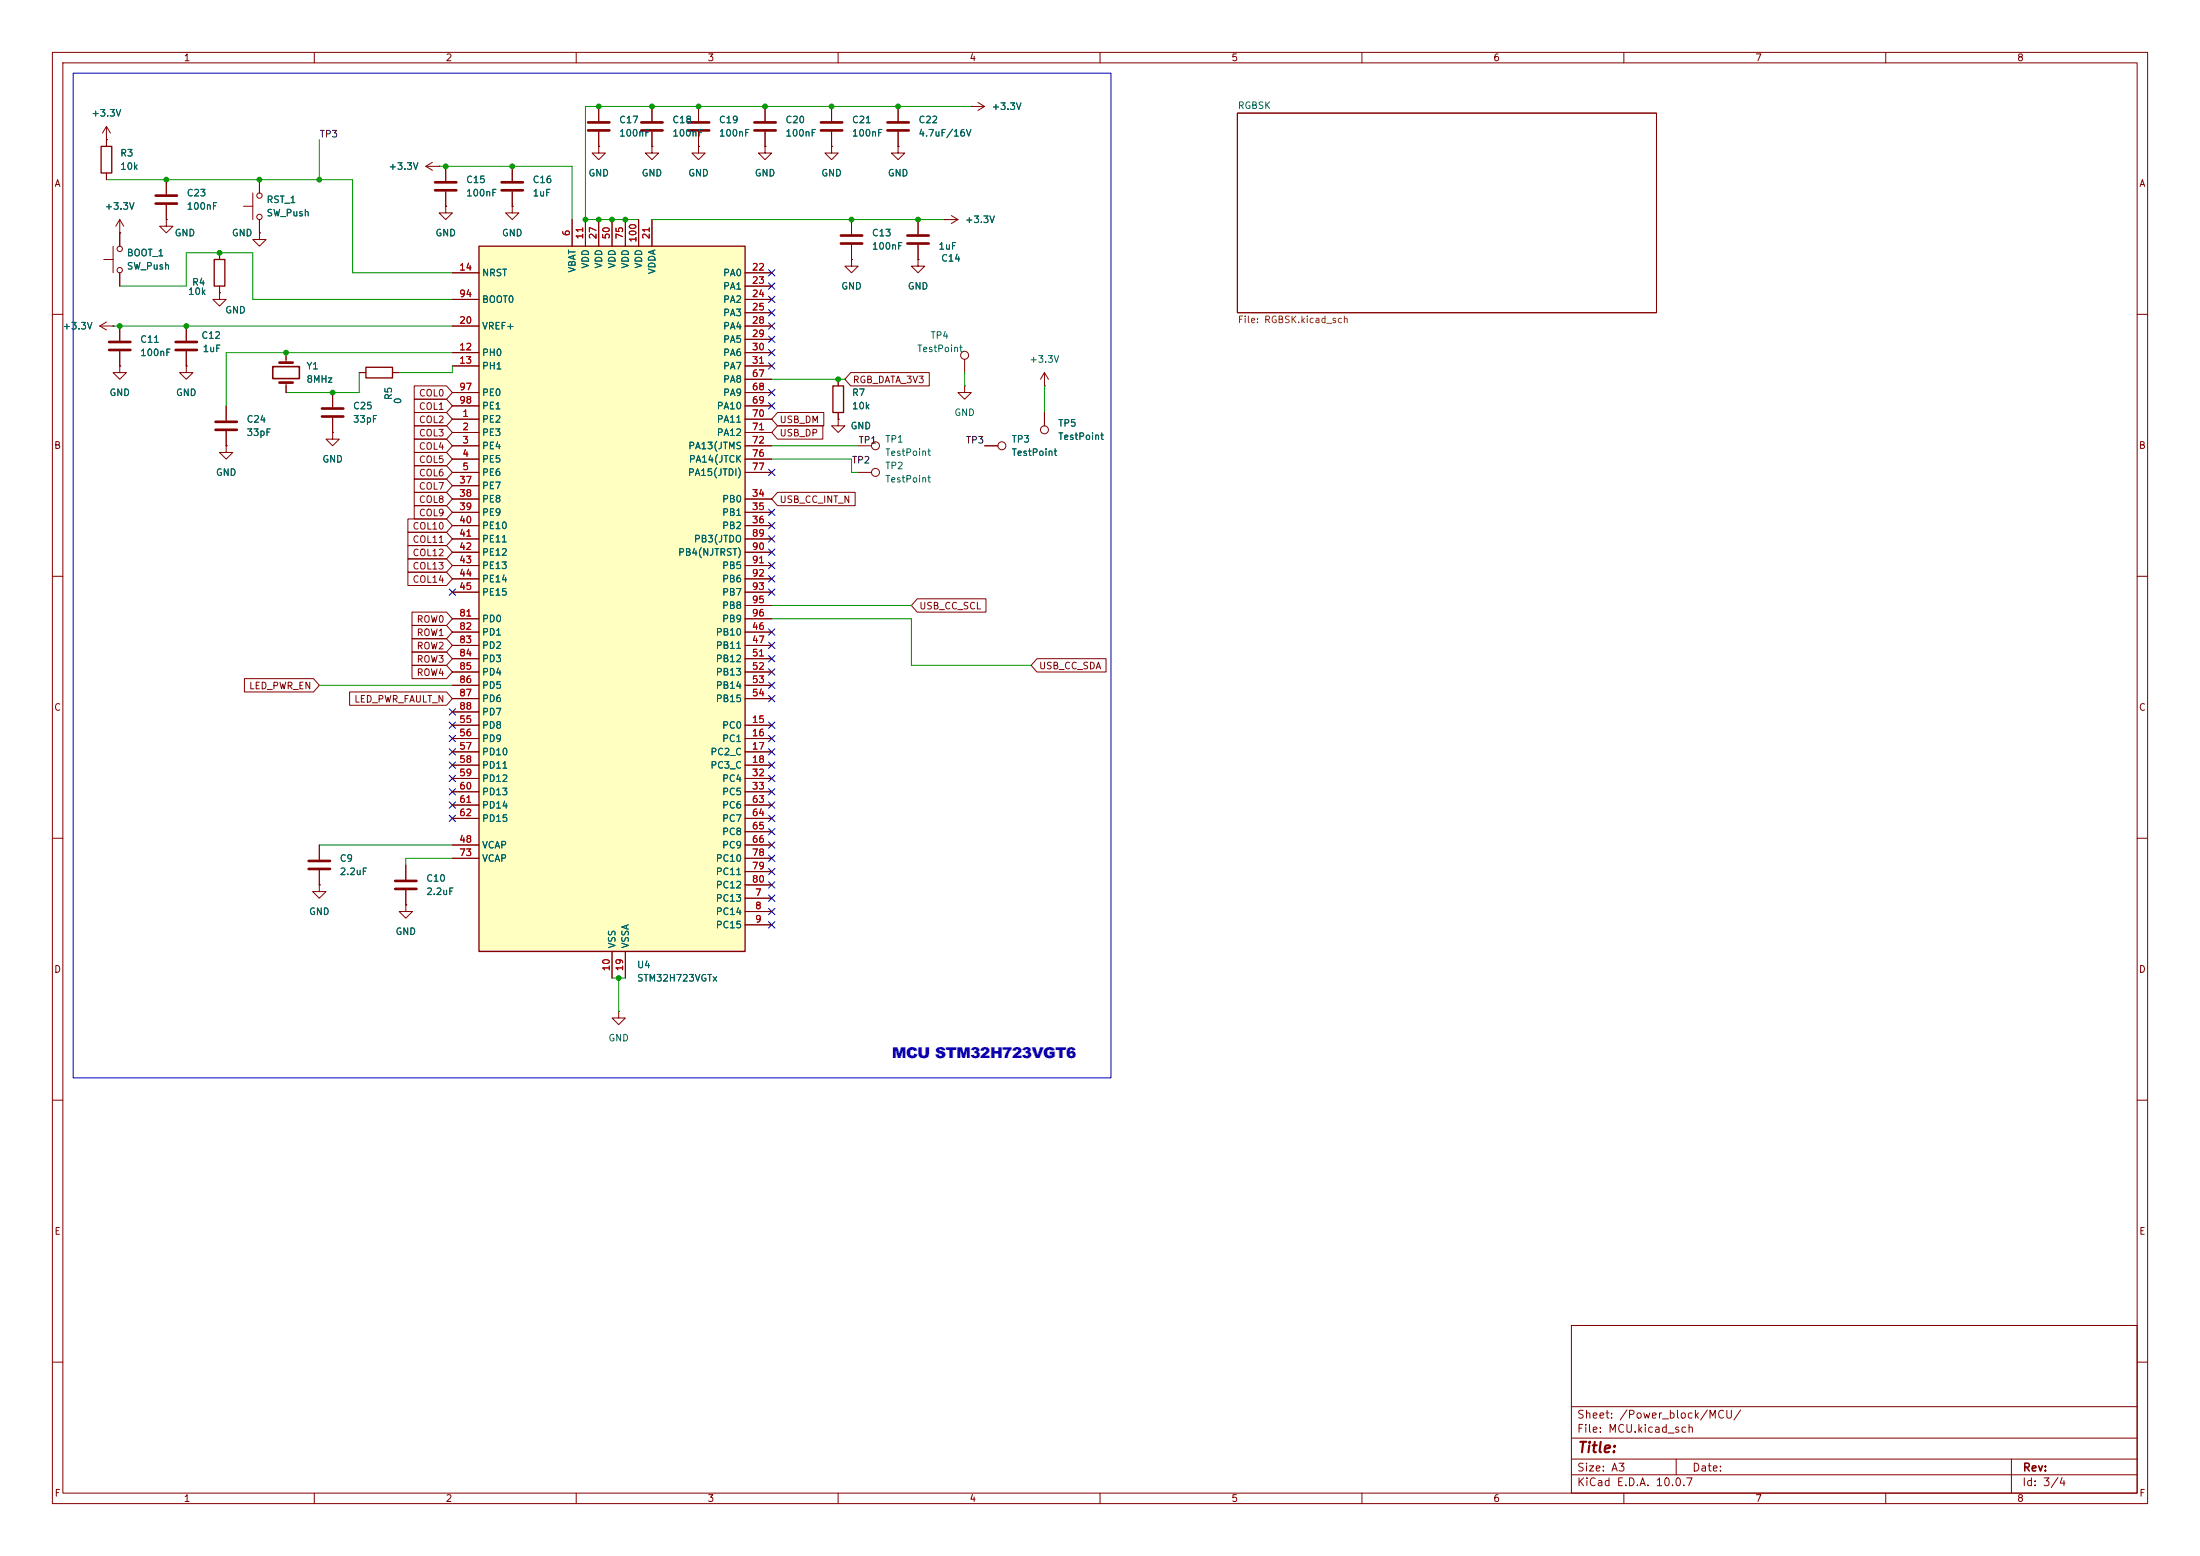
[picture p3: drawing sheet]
<svg xmlns="http://www.w3.org/2000/svg" width="420mm" height="297mm" viewBox="0 0 420 297" stroke-linecap="round" stroke-linejoin="round" font-family="sans-serif">
<g fill="none" stroke="#840000" stroke-width=".19">
<path d="M10 10h400v277h-400zM12 12h396v273h-396zM60 10v2M110 10v2M160 10v2M210 10v2M260 10v2M310 10v2M360 10v2M236.2 21.6h80v38.1h-80zM41.9 48.3v1.2M41.9 54.6v1.3"/>
<path d="M10 60h2M408 60h2M10 110h2M408 110h2M10 160h2M408 160h2M61 168.9v1.3h1.2l-1.2 1.3-1.3-1.3h1.3M61 168.9h.1M61 161.3v2.8M61 166.1v2.8M10 210h2M408 210h2"/>
<path d="M300 253h108v32h-108zM10 260h2M300 278.5h108M300 274.5h108M300 268.5h108M320 278.5v3M384 278.5v6.5M408 260h2M60 285v2M110 285v2M160 285v2M210 285v2"/>
<path d="M260 285v2M300 281.5h108M310 285v2M360 285v2"/>
</g>
<path d="M40.9 49.5h2v5.1h-2z" fill="none" stroke="#840000" stroke-width=".25"/>
<path d="M58.9 164.3h4.1M58.9 165.9h4.1" fill="none" stroke="#840000" stroke-width=".51"/>
<path d="M91.4 47h50.8v134.6h-50.8z" fill="#ffffc2"/>
<path d="M19.3 27.9h2v5.1h-2zM91.4 47h50.8v134.6h-50.8zM69.8 70.1h5.1v2h-5.1zM159 73.7h2v5h-2z" fill="none" stroke="#840000" stroke-width=".25"/>
<g fill="none" stroke="#840000" stroke-width=".19">
<path d="M186.7 19.6l1.3 .7M20.3 26.7h.1M20.3 24.1l-.7 1.3M20.3 24.1l.8 1.3M20.3 24.1v3.8M20.3 33v1.3M31.7 34.3v2.8M31.7 39.1v2.8M46.5 39.4h1.8M48.3 36.8v5.1M49.5 34.3v2.5M81.3 31.8l1.2 .7"/>
<path d="M81.3 31.8h2.5M82.5 31l-1.2 .8M83.8 31.8h.1M85.1 39.4v1.2h1.3l-1.3 1.3-1.3-1.3h1.3M85.1 39.4h.1M85.1 31.8v2.7M85.1 36.6v2.8M97.8 39.4v1.2h1.3l-1.3 1.3-1.3-1.3h1.3M97.8 39.4h.1M97.8 31.8v2.7M97.8 36.6v2.8M114.3 27.9v1.3h1.3l-1.3 1.3-1.3-1.3h1.3"/>
<path d="M114.3 27.9h.1M114.3 20.3v2.8M114.3 25.1v2.8M124.5 27.9v1.3h1.2l-1.2 1.3-1.3-1.3h1.3M124.5 27.9h.1M124.5 20.3v2.8M124.5 25.1v2.8M133.3 27.9v1.3h1.3l-1.3 1.3-1.2-1.3h1.2M133.3 27.9h.1M133.3 20.3v2.8M133.3 25.1v2.8M146 27.9v1.3h1.3l-1.3 1.3-1.2-1.3h1.2"/>
<path d="M146 27.9h.1M146 20.3v2.8M146 25.1v2.8M158.7 27.9v1.3h1.3l-1.3 1.3-1.2-1.3h1.2M158.7 27.9h.1M158.7 20.3v2.8M158.7 25.1v2.8M171.4 27.9v1.3h1.3l-1.3 1.3-1.2-1.3h1.2M171.4 27.9h.1M171.4 20.3v2.8M171.4 25.1v2.8M185.4 20.3h.1"/>
<path d="M185.4 20.3h2.6M188 20.3l-1.3 .8M19.8 49.5h1.8M21.6 47v5.1M22.9 44.5h.1M22.9 41.9v5.1M22.9 52.1v2.5M22.9 41.9l-.8 1.3M22.9 41.9l.7 1.3M31.7 41.9v1.3h1.3l-1.3 1.3-1.2-1.3h1.2M31.7 41.9h.1M41.9 55.9v1.3h1.3l-1.3 1.2-1.3-1.2h1.3"/>
<path d="M41.9 55.9h.1M41.9 48.3v1.2M41.9 54.6v1.3M49.5 44.5v1.2h1.3l-1.3 1.3-1.2-1.3h1.2M49.5 44.5h.1M49.5 41.9v2.6M86.4 52.1h5M86.4 57.2h5M109.2 41.9v5.1M111.8 41.9v5.1M114.3 41.9v5.1M116.8 41.9v5.1"/>
<path d="M119.4 41.9v5.1M121.9 41.9v5.1M124.5 41.9v5.1M142.2 52.1h5.1M142.2 54.6h5.1M142.2 57.2h5.1M142.2 59.7h5.1M162.6 49.5v1.3h1.2l-1.2 1.3-1.3-1.3h1.3M162.6 49.5h.1M162.6 41.9v2.8M162.6 46.7v2.8M175.3 49.5v1.3h1.2l-1.2 1.3-1.3-1.3h1.3"/>
<path d="M175.3 49.5h.1M175.3 41.9v2.8M175.3 46.7v2.8M180.3 41.9h.1M180.3 41.9h2.6M181.6 41.1l1.3 .8M182.9 41.9l-1.3 .8M19 62.2h2.6M19 62.2l1.3 .8M20.3 61.5l-1.3 .7M21.6 62.2h.1M22.9 69.9v1.2h1.2l-1.2 1.3-1.3-1.3h1.3"/>
<path d="M22.9 69.9h.1M22.9 62.2v2.8M22.9 67.1v2.8M35.6 69.9v1.2h1.2l-1.2 1.3-1.3-1.3h1.3M35.6 69.9h.1M35.6 62.2v2.8M35.6 67.1v2.8M43.2 77.5v2.8M54.6 67.3v1.9M54.6 73v1.9M63.5 74.9v2.8M63.5 79.8v2.8"/>
<path d="M68.6 71.1h1.2M74.9 71.1h1.3M79.1 76.2h6.1l1.2 1.3-1.2 1.2h-6.1zM79.1 78.7h6.1l1.2 1.3-1.2 1.3h-6.1zM79.1 73.7h6.1l1.2 1.2-1.2 1.3h-6.1zM86.4 67.3h5M86.4 69.9h5M86.4 62.2h5M86.4 74.9h5M86.4 77.5h5M142.2 67.3h5.1M142.2 69.9h5.1"/>
<path d="M142.2 62.2h5.1M142.2 64.8h5.1M142.2 72.4h5.1M142.2 74.9h5.1M142.2 77.5h5.1M148.4 78.7h8.9v2.6h-8.9l-1.1-1.3zM160 72.4v1.3M160 78.7v1.3M162.4 71.1h15v2.6h-15l-1.1-1.3zM184.1 73.7v1.2h1.3l-1.3 1.3-1.2-1.3h1.2M184.1 73.7h.1M184.1 68.6v2.5"/>
<path d="M199.4 73.7h.1M199.4 71.1l-.8 1.3M199.4 71.1l.8 1.3M199.4 71.1v2.6M199.4 78.7v2.6M43.2 85.1v1.3h1.2l-1.2 1.2-1.3-1.2h1.3M43.2 85.1h.1M43.2 82.3v2.8M63.5 82.6v1.2h1.3l-1.3 1.3-1.3-1.3h1.3M63.5 82.6h.1M77.9 99.1h7.3l1.2 1.2-1.2 1.3h-7.3zM79.1 86.4h6.1l1.2 1.2-1.2 1.3h-6.1z"/>
<path d="M79.1 88.9h6.1l1.2 1.3-1.2 1.2h-6.1zM79.1 83.8h6.1l1.2 1.3-1.2 1.3h-6.1zM79.1 81.3h6.1l1.2 1.3-1.2 1.2h-6.1zM79.1 96.5h6.1l1.2 1.3-1.2 1.3h-6.1zM79.1 91.4h6.1l1.2 1.3-1.2 1.3h-6.1zM79.1 94h6.1l1.2 1.3-1.2 1.2h-6.1zM86.4 80h5M86.4 82.6h5M86.4 85.1h5M86.4 87.6h5M86.4 90.2h5M86.4 95.3h5"/>
<path d="M86.4 97.8h5M86.4 92.7h5M142.2 80h5.1M142.2 82.6h5.1M142.2 85.1h5.1M142.2 87.6h5.1M142.2 90.2h5.1M142.2 95.3h5.1M142.2 97.8h5.1M148.4 94h14.9v2.5h-14.9l-1.1-1.2zM148.4 81.3h8.7v2.5h-8.7l-1.1-1.2zM160 80v1.3h1.3l-1.3 1.3-1.3-1.3h1.3"/>
<path d="M160 80h.1M163.8 85.1h2.6M163.8 90.2h2.6M188 85.1h2.5M77.9 106.7h7.3l1.2 1.3-1.2 1.2h-7.3zM77.9 109.2h7.3l1.2 1.3-1.2 1.3h-7.3zM77.9 104.1h7.3l1.2 1.3-1.2 1.3h-7.3zM77.9 101.6h7.3l1.2 1.3-1.2 1.2h-7.3zM78.7 116.8h6.5l1.2 1.3-1.2 1.3h-6.5zM78.7 119.4h6.5l1.2 1.3-1.2 1.2h-6.5zM86.4 100.3h5M86.4 102.9h5"/>
<path d="M86.4 105.4h5M86.4 108h5M86.4 110.5h5M86.4 113h5M86.4 118.1h5M142.2 100.3h5.1M142.2 102.9h5.1M142.2 105.4h5.1M142.2 108h5.1M142.2 110.5h5.1M142.2 113h5.1M142.2 118.1h5.1"/>
<path d="M142.2 115.6h5.1M175.1 114.3h13.1v2.5h-13.1l-1.1-1.2zM46.7 129.5h13.1l1.2 1.3-1.2 1.3h-13.1zM66.7 132.1h18.5l1.2 1.3-1.2 1.2h-18.5zM78.7 124.5h6.5l1.2 1.2-1.2 1.3h-6.5zM78.7 121.9h6.5l1.2 1.3-1.2 1.3h-6.5zM78.7 127h6.5l1.2 1.3-1.2 1.2h-6.5zM86.4 138.4h5M86.4 120.7h5M86.4 123.2h5M86.4 125.7h5M86.4 128.3h5"/>
<path d="M86.4 130.8h5M86.4 133.4h5M86.4 135.9h5M142.2 138.4h5.1M142.2 120.7h5.1M142.2 123.2h5.1M142.2 125.7h5.1M142.2 128.3h5.1M142.2 130.8h5.1M142.2 133.4h5.1M198 125.7h13.1v2.6h-13.1l-1.2-1.3zM86.4 141h5"/>
<path d="M86.4 143.5h5M86.4 146.1h5M86.4 148.6h5M86.4 151.1h5M86.4 153.7h5M86.4 156.2h5M142.2 141h5.1M142.2 143.5h5.1M142.2 146.1h5.1M142.2 148.6h5.1M142.2 151.1h5.1M142.2 153.7h5.1"/>
<path d="M142.2 156.2h5.1M142.2 158.8h5.1M61 168.9h.1M61 161.3v2.8M61 166.1v2.8M77.5 172.7v1.3h1.2l-1.2 1.3-1.3-1.3h1.3M77.5 172.7h.1M77.5 165.1v2.8M77.5 169.9v2.8M86.4 161.3h5M86.4 163.8h5M142.2 171.5h5.1"/>
<path d="M142.2 174h5.1M142.2 176.5h5.1M142.2 161.3h5.1M142.2 163.8h5.1M142.2 166.4h5.1M142.2 168.9h5.1M116.8 181.6v5.1M118.1 193v1.3h1.3l-1.3 1.3-1.3-1.3h1.3M118.1 193h.1M119.4 181.6v5.1"/>
<circle cx="49.5" cy="37.3" r=".51"/>
<circle cx="22.9" cy="51.6" r=".51"/>
<circle cx="22.9" cy="47.5" r=".51"/>
<circle cx="49.5" cy="41.4" r=".51"/>
<circle cx="184.1" cy="67.8" r=".76"/>
<circle cx="167.1" cy="90.2" r=".76"/>
<circle cx="167.1" cy="85.1" r=".76"/>
<circle cx="191.3" cy="85.1" r=".76"/>
<circle cx="199.4" cy="82" r=".76"/>
</g>
<g fill="none" stroke="#840000" stroke-width=".51">
<path d="M29.7 37.3h4.1M29.7 38.9h4.1M83.1 34.8h4M83.1 36.3h4M95.8 34.8h4M95.8 36.3h4M112.3 23.4h4M112.3 24.9h4M122.4 23.4h4.1M122.4 24.9h4.1M131.3 23.4h4.1M131.3 24.9h4.1"/>
<path d="M144 23.4h4.1M144 24.9h4.1M156.7 23.4h4.1M156.7 24.9h4.1M169.4 23.4h4.1M169.4 24.9h4.1M160.5 45h4.1M160.5 46.5h4.1M173.2 45h4.1M173.2 46.5h4.1M20.8 65.3h4.1M20.8 66.8h4.1"/>
<path d="M33.5 65.3h4.1M33.5 66.8h4.1M53.3 69.2h2.6M53.3 73h2.6M61.5 78h4M61.5 79.5h4M41.1 80.5h4.1M41.1 82h4.1M75.4 168.1h4.1M75.4 169.7h4.1"/>
</g>
<path d="M52.1 70h5v2.3h-5z" fill="none" stroke="#840000" stroke-width=".3"/>
<g fill="none" stroke="#009600" stroke-width=".19">
<path d="M20.3 34.3h47v17.8h19.1M61 26.7v7.6M83.8 31.8h25.4v10.1M185.4 20.3h-73.6v21.6h10.1M22.9 54.6h12.7v-6.3h12.7v8.9h38.1M124.5 41.9h55.8M21.6 62.2h64.8M68.6 71.1v3.8h-14M86.4 67.3h-43.2v10.2M86.4 69.9v1.2h-10.2M147.3 72.4h14M184.1 71.1v2.6"/>
<path d="M199.4 73.7v5M147.3 85.1h16.5M147.3 87.6h15.3v2.6h1.2M147.3 118.1h26.7v8.9h22.8M147.3 115.6h26.7M61 130.8h25.4M61 161.3h25.4M86.4 163.8h-8.9v1.3M116.8 186.7h2.6M118.1 186.7v6.3"/>
</g>
<g fill="none" stroke="#000084" stroke-width=".19">
<path d="M146.7 54l1.2 1.2M146.7 51.5l1.2 1.2M146.7 56.5l1.2 1.3M146.7 59.1l1.2 1.2M147.9 54l-1.2 1.2M147.9 51.5l-1.2 1.2M147.9 56.5l-1.2 1.3M147.9 59.1l-1.2 1.2M146.7 61.6l1.2 1.2M146.7 69.2l1.2 1.3M146.7 66.7l1.2 1.2M146.7 76.9l1.2 1.2"/>
<path d="M146.7 74.3l1.2 1.2M146.7 64.2l1.2 1.2M147.9 61.6l-1.2 1.2M147.9 69.2l-1.2 1.3M147.9 74.3l-1.2 1.2M147.9 66.7l-1.2 1.2M147.9 76.9l-1.2 1.2M147.9 64.2l-1.2 1.2M146.7 99.7l1.2 1.2M146.7 97.2l1.2 1.2M146.7 89.6l1.2 1.2M147.9 99.7l-1.2 1.2"/>
<path d="M147.9 97.2l-1.2 1.2M147.9 89.6l-1.2 1.2M85.8 112.4l1.2 1.2M87 112.4l-1.2 1.2M146.7 102.3l1.2 1.2M146.7 109.9l1.2 1.2M146.7 104.8l1.2 1.2M146.7 112.4l1.2 1.2M146.7 107.3l1.2 1.3M147.9 102.3l-1.2 1.2M147.9 109.9l-1.2 1.2M147.9 104.8l-1.2 1.2"/>
<path d="M147.9 112.4l-1.2 1.2M147.9 107.3l-1.2 1.3M85.8 137.8l1.2 1.2M85.8 135.3l1.2 1.2M87 137.8l-1.2 1.2M87 135.3l-1.2 1.2M146.7 120l1.2 1.3M146.7 127.7l1.2 1.2M146.7 122.6l1.2 1.2M146.7 125.1l1.2 1.2M146.7 130.2l1.2 1.2M146.7 137.8l1.2 1.2"/>
<path d="M146.7 132.7l1.2 1.3M147.9 120l-1.2 1.3M147.9 127.7l-1.2 1.2M147.9 122.6l-1.2 1.2M147.9 125.1l-1.2 1.2M147.9 130.2l-1.2 1.2M147.9 137.8l-1.2 1.2M147.9 132.7l-1.2 1.3M85.8 148l1.2 1.2M85.8 140.4l1.2 1.2M85.8 145.4l1.2 1.3M85.8 142.9l1.2 1.2"/>
<path d="M85.8 155.6l1.2 1.2M85.8 153.1l1.2 1.2M85.8 150.5l1.2 1.2M87 148l-1.2 1.2M87 140.4l-1.2 1.2M87 145.4l-1.2 1.3M87 142.9l-1.2 1.2M87 155.6l-1.2 1.2M87 153.1l-1.2 1.2M87 150.5l-1.2 1.2M146.7 145.4l1.2 1.3M146.7 153.1l1.2 1.2"/>
<path d="M146.7 155.6l1.2 1.2M146.7 150.5l1.2 1.2M146.7 148l1.2 1.2M146.7 140.4l1.2 1.2M146.7 142.9l1.2 1.2M146.7 158.1l1.2 1.3M147.9 145.4l-1.2 1.3M147.9 153.1l-1.2 1.2M147.9 155.6l-1.2 1.2M147.9 150.5l-1.2 1.2M147.9 148l-1.2 1.2M147.9 140.4l-1.2 1.2"/>
<path d="M147.9 142.9l-1.2 1.2M147.9 158.1l-1.2 1.3M146.7 160.7l1.2 1.2M146.7 163.2l1.2 1.2M146.7 165.8l1.2 1.2M146.7 168.3l1.2 1.2M146.7 173.4l1.2 1.2M146.7 175.9l1.2 1.2M146.7 170.8l1.2 1.3M147.9 160.7l-1.2 1.2M147.9 163.2l-1.2 1.2M147.9 165.8l-1.2 1.2"/>
<path d="M147.9 168.3l-1.2 1.2M147.9 173.4l-1.2 1.2M147.9 175.9l-1.2 1.2M147.9 170.8l-1.2 1.3"/>
</g>
<path d="M14 14h198.1v191.7h-198.1z" fill="none" stroke="#0000c2" stroke-width=".19"/>
<g fill="#009600" stroke="#009600" stroke-width=".19">
<circle cx="118.1" cy="186.7" r=".46"/>
<circle cx="171.4" cy="20.3" r=".46"/>
<circle cx="158.7" cy="20.3" r=".46"/>
<circle cx="146" cy="20.3" r=".46"/>
<circle cx="133.3" cy="20.3" r=".46"/>
<circle cx="160" cy="72.4" r=".46"/>
<circle cx="124.5" cy="20.3" r=".46"/>
<circle cx="114.3" cy="20.3" r=".46"/>
<circle cx="119.4" cy="41.9" r=".46"/>
<circle cx="116.8" cy="41.9" r=".46"/>
<circle cx="114.3" cy="41.9" r=".46"/>
<circle cx="175.3" cy="41.9" r=".46"/>
<circle cx="162.6" cy="41.9" r=".46"/>
<circle cx="35.6" cy="62.2" r=".46"/>
<circle cx="41.9" cy="48.3" r=".46"/>
<circle cx="61" cy="34.3" r=".46"/>
<circle cx="85.1" cy="31.8" r=".46"/>
<circle cx="49.5" cy="34.3" r=".46"/>
<circle cx="22.9" cy="62.2" r=".46"/>
<circle cx="31.7" cy="34.3" r=".46"/>
<circle cx="63.5" cy="74.9" r=".46"/>
<circle cx="54.6" cy="67.3" r=".46"/>
<circle cx="111.8" cy="41.9" r=".46"/>
<circle cx="97.8" cy="31.8" r=".46"/>
</g>
<text font-size="2.8" fill="#0000c2" x="170.3" y="201.9">MCU STM32H723VGT6</text>
<text font-size="2" fill="#840000" x="301" y="277.8">Title:</text>
<g font-size="1.5" fill="#840000">
<text x="300.9" y="273.8">File: MCU.kicad_sch</text>
<text x="300.9" y="271.1">Sheet: /Power_block/MCU/</text>
<text x="300.9" y="281.2">Size: A3</text>
<text x="322.9" y="281.2">Date:</text>
<text x="386" y="281.2">Rev:</text>
<text x="300.9" y="284">KiCad E.D.A. 10.0.7</text>
<text x="385.9" y="284">Id: 3/4</text>
</g>
<g font-size="1.3" fill="#840000">
<text x="35" y="12">1</text>
<text x="85" y="12">2</text>
<text x="135" y="12">3</text>
<text x="185" y="12">4</text>
<text x="235" y="12">5</text>
<text x="285" y="12">6</text>
<text x="335" y="12">7</text>
<text x="385" y="12">8</text>
<text x="10.3" y="36">A</text>
<text x="408.3" y="36">A</text>
<text x="79.9" y="76">COL0</text>
<text x="162.7" y="73.4">RGB_DATA_3V3</text>
<text x="79.9" y="78.5">COL1</text>
<text x="79.9" y="81.1">COL2</text>
<text x="79.9" y="83.6">COL3</text>
<text x="148.7" y="81.1">USB_DM</text>
<text x="148.7" y="83.6">USB_DP</text>
<text x="10.2" y="86">B</text>
<text x="79.9" y="88.7">COL5</text>
<text x="79.9" y="86.1">COL4</text>
<text x="408.2" y="86">B</text>
<text x="79.9" y="91.2">COL6</text>
<text x="79.9" y="93.8">COL7</text>
<text x="78.7" y="101.4">COL10</text>
<text x="79.9" y="98.8">COL9</text>
<text x="79.9" y="96.3">COL8</text>
<text x="148.7" y="96.3">USB_CC_INT_N</text>
<text x="78.7" y="106.5">COL12</text>
<text x="78.7" y="103.9">COL11</text>
<text x="78.7" y="109">COL13</text>
<text x="78.7" y="111.5">COL14</text>
<text x="79.4" y="119.2">ROW0</text>
<text x="175.4" y="116.6">USB_CC_SCL</text>
<text x="79.4" y="124.2">ROW2</text>
<text x="79.4" y="121.7">ROW1</text>
<text x="47.5" y="131.9">LED_PWR_EN</text>
<text x="79.4" y="126.8">ROW3</text>
<text x="79.4" y="129.3">ROW4</text>
<text x="198.3" y="128.1">USB_CC_SDA</text>
<text x="10.2" y="136">C</text>
<text x="67.5" y="134.4">LED_PWR_FAULT_N</text>
<text x="408.2" y="136">C</text>
<text x="10.2" y="186">D</text>
<text x="408.2" y="186">D</text>
<text x="10.3" y="236">E</text>
<text x="408.3" y="236">E</text>
<text x="10.3" y="286">F</text>
<text x="35" y="287">1</text>
<text x="85" y="287">2</text>
<text x="135" y="287">3</text>
<text x="185" y="287">4</text>
<text x="235" y="287">5</text>
<text x="285" y="287">6</text>
<text x="335" y="287">7</text>
<text x="385" y="287">8</text>
<text x="408.3" y="286">F</text>
</g>
<g font-size="1.3" fill="#006464">
<text x="17.4" y="22.6">+3.3V</text>
<text x="118.1" y="23.8">C17</text>
<text x="128.3" y="23.8">C18</text>
<text x="137.1" y="23.8">C19</text>
<text x="149.8" y="23.8">C20</text>
<text x="162.5" y="23.8">C21</text>
<text x="175.2" y="23.8">C22</text>
<text x="189.2" y="21.3">+3.3V</text>
<text x="236.2" y="21.1">RGBSK</text>
<text x="118.1" y="26.4">100nF</text>
<text x="128.3" y="26.4">100nF</text>
<text x="137.1" y="26.4">100nF</text>
<text x="149.8" y="26.4">100nF</text>
<text x="162.5" y="26.4">100nF</text>
<text x="175.2" y="26.4">4.7uF/16V</text>
<text x="22.8" y="30.2">R3</text>
<text x="22.8" y="32.7">10k</text>
<text x="74.1" y="32.7">+3.3V</text>
<text x="88.9" y="35.3">C15</text>
<text x="101.6" y="35.3">C16</text>
<text x="112.2" y="34">GND</text>
<text x="122.4" y="34">GND</text>
<text x="131.3" y="34">GND</text>
<text x="144" y="34">GND</text>
<text x="156.7" y="34">GND</text>
<text x="169.4" y="34">GND</text>
<text x="19.9" y="40.3">+3.3V</text>
<text x="35.5" y="37.8">C23</text>
<text x="35.5" y="40.3">100nF</text>
<text x="50.8" y="39.1">RST_1</text>
<text x="50.8" y="41.6">SW_Push</text>
<text x="88.9" y="37.8">100nF</text>
<text x="101.6" y="37.8">1uF</text>
<text x="33.2" y="45.4">GND</text>
<text x="44.2" y="45.4">GND</text>
<text x="83" y="45.4">GND</text>
<text x="95.7" y="45.4">GND</text>
<text x="166.4" y="45.4">C13</text>
<text x="166.4" y="48">100nF</text>
<text x="179.1" y="48">1uF</text>
<text x="184.1" y="42.9">+3.3V</text>
<text x="24.1" y="49.2">BOOT_1</text>
<text x="24.1" y="51.8">SW_Push</text>
<text x="91.9" y="53">NRST</text>
<text x="110.2" y="52.1" transform="rotate(-90 110.2 52.1)">VBAT</text>
<text x="112.7" y="51.4" transform="rotate(-90 112.7 51.4)">VDD</text>
<text x="115.3" y="51.4" transform="rotate(-90 115.3 51.4)">VDD</text>
<text x="117.8" y="51.4" transform="rotate(-90 117.8 51.4)">VDD</text>
<text x="120.3" y="51.4" transform="rotate(-90 120.3 51.4)">VDD</text>
<text x="122.9" y="51.4" transform="rotate(-90 122.9 51.4)">VDD</text>
<text x="125.4" y="52.4" transform="rotate(-90 125.4 52.4)">VDDA</text>
<text x="137.9" y="53">PA0</text>
<text x="179.6" y="50.2">C14</text>
<text x="35.8" y="56.6">10k</text>
<text x="36.6" y="54.8">R4</text>
<text x="91.9" y="58.1">BOOT0</text>
<text x="137.9" y="55.6">PA1</text>
<text x="137.9" y="58.1">PA2</text>
<text x="160.5" y="55.6">GND</text>
<text x="173.2" y="55.6">GND</text>
<text x="11.9" y="63.2">+3.3V</text>
<text x="26.7" y="65.7">C11</text>
<text x="38.3" y="65">C12</text>
<text x="42.9" y="60.1">GND</text>
<text x="91.9" y="63.2">VREF+</text>
<text x="137.9" y="60.7">PA3</text>
<text x="137.9" y="63.2">PA4</text>
<text x="137.9" y="65.7">PA5</text>
<text x="177.5" y="65">TP4</text>
<text x="26.7" y="68.3">100nF</text>
<text x="38.6" y="67.5">1uF</text>
<text x="58.4" y="70.8">Y1</text>
<text x="91.9" y="68.3">PH0</text>
<text x="91.9" y="70.8">PH1</text>
<text x="137.9" y="68.3">PA6</text>
<text x="137.9" y="70.8">PA7</text>
<text x="175" y="67.5">TestPoint</text>
<text x="196.4" y="69.5">+3.3V</text>
<text x="20.8" y="75.9">GND</text>
<text x="33.5" y="75.9">GND</text>
<text x="58.4" y="73.4">8MHz</text>
<text x="75.1" y="76.5" transform="rotate(-90 75.1 76.5)">R5</text>
<text x="76.9" y="77.2" transform="rotate(-90 76.9 77.2)">0</text>
<text x="91.9" y="75.9">PE0</text>
<text x="137.9" y="73.4">PA8</text>
<text x="137.9" y="75.9">PA9</text>
<text x="162.5" y="75.9">R7</text>
<text x="47" y="81">C24</text>
<text x="47" y="83.5">33pF</text>
<text x="67.3" y="78.4">C25</text>
<text x="67.3" y="81">33pF</text>
<text x="91.9" y="81">PE2</text>
<text x="91.9" y="83.5">PE3</text>
<text x="91.9" y="78.4">PE1</text>
<text x="136.7" y="78.4">PA10</text>
<text x="136.7" y="81">PA11</text>
<text x="136.7" y="83.5">PA12</text>
<text x="162.3" y="82.2">GND</text>
<text x="162.5" y="78.4">10k</text>
<text x="182.1" y="79.7">GND</text>
<text x="201.9" y="81.7">TP5</text>
<text x="61.4" y="88.6">GND</text>
<text x="91.9" y="86.1">PE4</text>
<text x="91.9" y="88.6">PE5</text>
<text x="131.3" y="86.1">PA13(JTMS</text>
<text x="131.4" y="88.6">PA14(JTCK</text>
<text x="168.9" y="89.9">TP2</text>
<text x="168.9" y="84.8">TP1</text>
<text x="168.9" y="87.3">TestPoint</text>
<text x="193" y="84.8">TP3</text>
<text x="193" y="87.3">TestPoint</text>
<text x="201.9" y="84.3">TestPoint</text>
<text x="41.1" y="91.1">GND</text>
<text x="91.9" y="91.1">PE6</text>
<text x="91.9" y="93.7">PE7</text>
<text x="131.2" y="91.1">PA15(JTDI)</text>
<text x="168.9" y="92.4">TestPoint</text>
<text x="91.9" y="96.2">PE8</text>
<text x="91.9" y="98.8">PE9</text>
<text x="91.9" y="101.3">PE10</text>
<text x="137.8" y="96.2">PB0</text>
<text x="137.8" y="98.8">PB1</text>
<text x="137.8" y="101.3">PB2</text>
<text x="91.9" y="103.8">PE11</text>
<text x="91.9" y="106.4">PE12</text>
<text x="129.3" y="106.4">PB4(NJTRST)</text>
<text x="132.4" y="103.8">PB3(JTDO</text>
<text x="91.9" y="108.9">PE13</text>
<text x="91.9" y="111.5">PE14</text>
<text x="91.9" y="114">PE15</text>
<text x="137.8" y="108.9">PB5</text>
<text x="137.8" y="111.5">PB6</text>
<text x="137.8" y="114">PB7</text>
<text x="91.9" y="119.1">PD0</text>
<text x="137.8" y="116.5">PB8</text>
<text x="137.8" y="119.1">PB9</text>
<text x="91.9" y="121.6">PD1</text>
<text x="91.9" y="124.2">PD2</text>
<text x="136.5" y="121.6">PB10</text>
<text x="136.5" y="124.2">PB11</text>
<text x="91.9" y="126.7">PD3</text>
<text x="91.9" y="129.2">PD4</text>
<text x="91.9" y="131.8">PD5</text>
<text x="136.5" y="126.7">PB12</text>
<text x="136.5" y="129.2">PB13</text>
<text x="136.5" y="131.8">PB14</text>
<text x="91.9" y="134.3">PD6</text>
<text x="91.9" y="136.9">PD7</text>
<text x="136.5" y="134.3">PB15</text>
<text x="91.9" y="139.4">PD8</text>
<text x="91.9" y="141.9">PD9</text>
<text x="137.8" y="139.4">PC0</text>
<text x="137.8" y="141.9">PC1</text>
<text x="91.9" y="144.5">PD10</text>
<text x="91.9" y="147">PD11</text>
<text x="91.9" y="149.6">PD12</text>
<text x="135.5" y="144.5">PC2_C</text>
<text x="135.5" y="147">PC3_C</text>
<text x="137.8" y="149.6">PC4</text>
<text x="91.9" y="152.1">PD13</text>
<text x="91.9" y="154.6">PD14</text>
<text x="137.8" y="152.1">PC5</text>
<text x="137.8" y="154.6">PC6</text>
<text x="91.9" y="157.2">PD15</text>
<text x="137.8" y="157.2">PC7</text>
<text x="137.8" y="159.7">PC8</text>
<text x="64.8" y="164.8">C9</text>
<text x="64.8" y="167.3">2.2uF</text>
<text x="91.9" y="162.3">VCAP</text>
<text x="91.9" y="164.8">VCAP</text>
<text x="136.5" y="164.8">PC10</text>
<text x="136.5" y="167.3">PC11</text>
<text x="137.8" y="162.3">PC9</text>
<text x="81.3" y="168.6">C10</text>
<text x="81.3" y="171.1">2.2uF</text>
<text x="136.5" y="172.4">PC13</text>
<text x="136.5" y="169.9">PC12</text>
<text x="58.9" y="175">GND</text>
<text x="75.4" y="178.8">GND</text>
<text x="136.5" y="175">PC14</text>
<text x="136.5" y="177.5">PC15</text>
<text x="117.8" y="181.1" transform="rotate(-90 117.8 181.1)">VSS</text>
<text x="120.3" y="181.1" transform="rotate(-90 120.3 181.1)">VSSA</text>
<text x="121.5" y="185.1">U4</text>
<text x="121.5" y="187.7">STM32H723VGTx</text>
<text x="116" y="199.1">GND</text>
</g>
<g font-size="1.3" fill="#0f0f0f">
<text x="60.9" y="26.5">TP3</text>
<text x="162.5" y="88.8">TP2</text>
<text x="163.8" y="85">TP1</text>
<text x="184.3" y="85">TP3</text>
</g>
<g font-size="1.3" fill="#a90000">
<text x="109.1" y="45.2" transform="rotate(-90 109.1 45.2)">6</text>
<text x="111.6" y="45.8" transform="rotate(-90 111.6 45.8)">11</text>
<text x="114.2" y="45.8" transform="rotate(-90 114.2 45.8)">27</text>
<text x="116.7" y="45.8" transform="rotate(-90 116.7 45.8)">50</text>
<text x="119.2" y="45.8" transform="rotate(-90 119.2 45.8)">75</text>
<text x="121.8" y="46.4" transform="rotate(-90 121.8 46.4)">100</text>
<text x="124.3" y="45.8" transform="rotate(-90 124.3 45.8)">21</text>
<text x="87.6" y="51.9">14</text>
<text x="143.4" y="51.9">22</text>
<text x="87.6" y="57">94</text>
<text x="143.4" y="54.5">23</text>
<text x="143.4" y="57">24</text>
<text x="143.4" y="59.6">25</text>
<text x="87.6" y="62.1">20</text>
<text x="143.4" y="62.1">28</text>
<text x="143.4" y="64.6">29</text>
<text x="87.6" y="67.2">12</text>
<text x="87.6" y="69.7">13</text>
<text x="143.4" y="67.2">30</text>
<text x="143.4" y="69.7">31</text>
<text x="87.6" y="74.8">97</text>
<text x="87.6" y="77.3">98</text>
<text x="143.4" y="72.3">67</text>
<text x="143.4" y="74.8">68</text>
<text x="143.4" y="77.3">69</text>
<text x="88.2" y="79.9">1</text>
<text x="88.2" y="82.4">2</text>
<text x="143.4" y="79.9">70</text>
<text x="143.4" y="82.4">71</text>
<text x="88.2" y="85">3</text>
<text x="88.2" y="87.5">4</text>
<text x="143.4" y="85">72</text>
<text x="143.4" y="87.5">76</text>
<text x="87.6" y="92.6">37</text>
<text x="87.6" y="95.1">38</text>
<text x="88.2" y="90">5</text>
<text x="143.4" y="95.1">34</text>
<text x="143.4" y="90">77</text>
<text x="87.6" y="97.7">39</text>
<text x="87.6" y="100.2">40</text>
<text x="143.4" y="97.7">35</text>
<text x="143.4" y="100.2">36</text>
<text x="87.6" y="102.7">41</text>
<text x="87.6" y="105.3">42</text>
<text x="87.6" y="107.8">43</text>
<text x="143.4" y="102.7">89</text>
<text x="143.4" y="105.3">90</text>
<text x="143.4" y="107.8">91</text>
<text x="87.6" y="110.4">44</text>
<text x="87.6" y="112.9">45</text>
<text x="143.4" y="110.4">92</text>
<text x="143.4" y="112.9">93</text>
<text x="87.6" y="118">81</text>
<text x="143.4" y="115.4">95</text>
<text x="143.4" y="118">96</text>
<text x="87.6" y="120.5">82</text>
<text x="87.6" y="123.1">83</text>
<text x="87.6" y="125.6">84</text>
<text x="143.4" y="120.5">46</text>
<text x="143.4" y="123.1">47</text>
<text x="143.4" y="125.6">51</text>
<text x="87.6" y="128.1">85</text>
<text x="87.6" y="130.7">86</text>
<text x="143.4" y="128.1">52</text>
<text x="143.4" y="130.7">53</text>
<text x="87.6" y="133.2">87</text>
<text x="87.6" y="135.8">88</text>
<text x="143.4" y="133.2">54</text>
<text x="87.6" y="138.3">55</text>
<text x="87.6" y="140.8">56</text>
<text x="87.6" y="143.4">57</text>
<text x="143.4" y="138.3">15</text>
<text x="143.4" y="140.8">16</text>
<text x="143.4" y="143.4">17</text>
<text x="87.6" y="145.9">58</text>
<text x="87.6" y="148.5">59</text>
<text x="143.4" y="145.9">18</text>
<text x="143.4" y="148.5">32</text>
<text x="87.6" y="151">60</text>
<text x="87.6" y="153.5">61</text>
<text x="143.4" y="151">33</text>
<text x="143.4" y="153.5">63</text>
<text x="87.6" y="161.2">48</text>
<text x="87.6" y="156.1">62</text>
<text x="143.4" y="156.1">64</text>
<text x="143.4" y="158.6">65</text>
<text x="143.4" y="161.2">66</text>
<text x="87.6" y="163.7">73</text>
<text x="143.4" y="163.7">78</text>
<text x="143.4" y="166.2">79</text>
<text x="143.4" y="168.8">80</text>
<text x="144" y="171.3">7</text>
<text x="144" y="173.9">8</text>
<text x="144" y="176.4">9</text>
<text x="116.7" y="185.5" transform="rotate(-90 116.7 185.5)">10</text>
<text x="119.2" y="185.5" transform="rotate(-90 119.2 185.5)">19</text>
</g>
<text font-size="1.3" fill="#725600" x="236.2" y="62">File: RGBSK.kicad_sch</text>
</svg>
